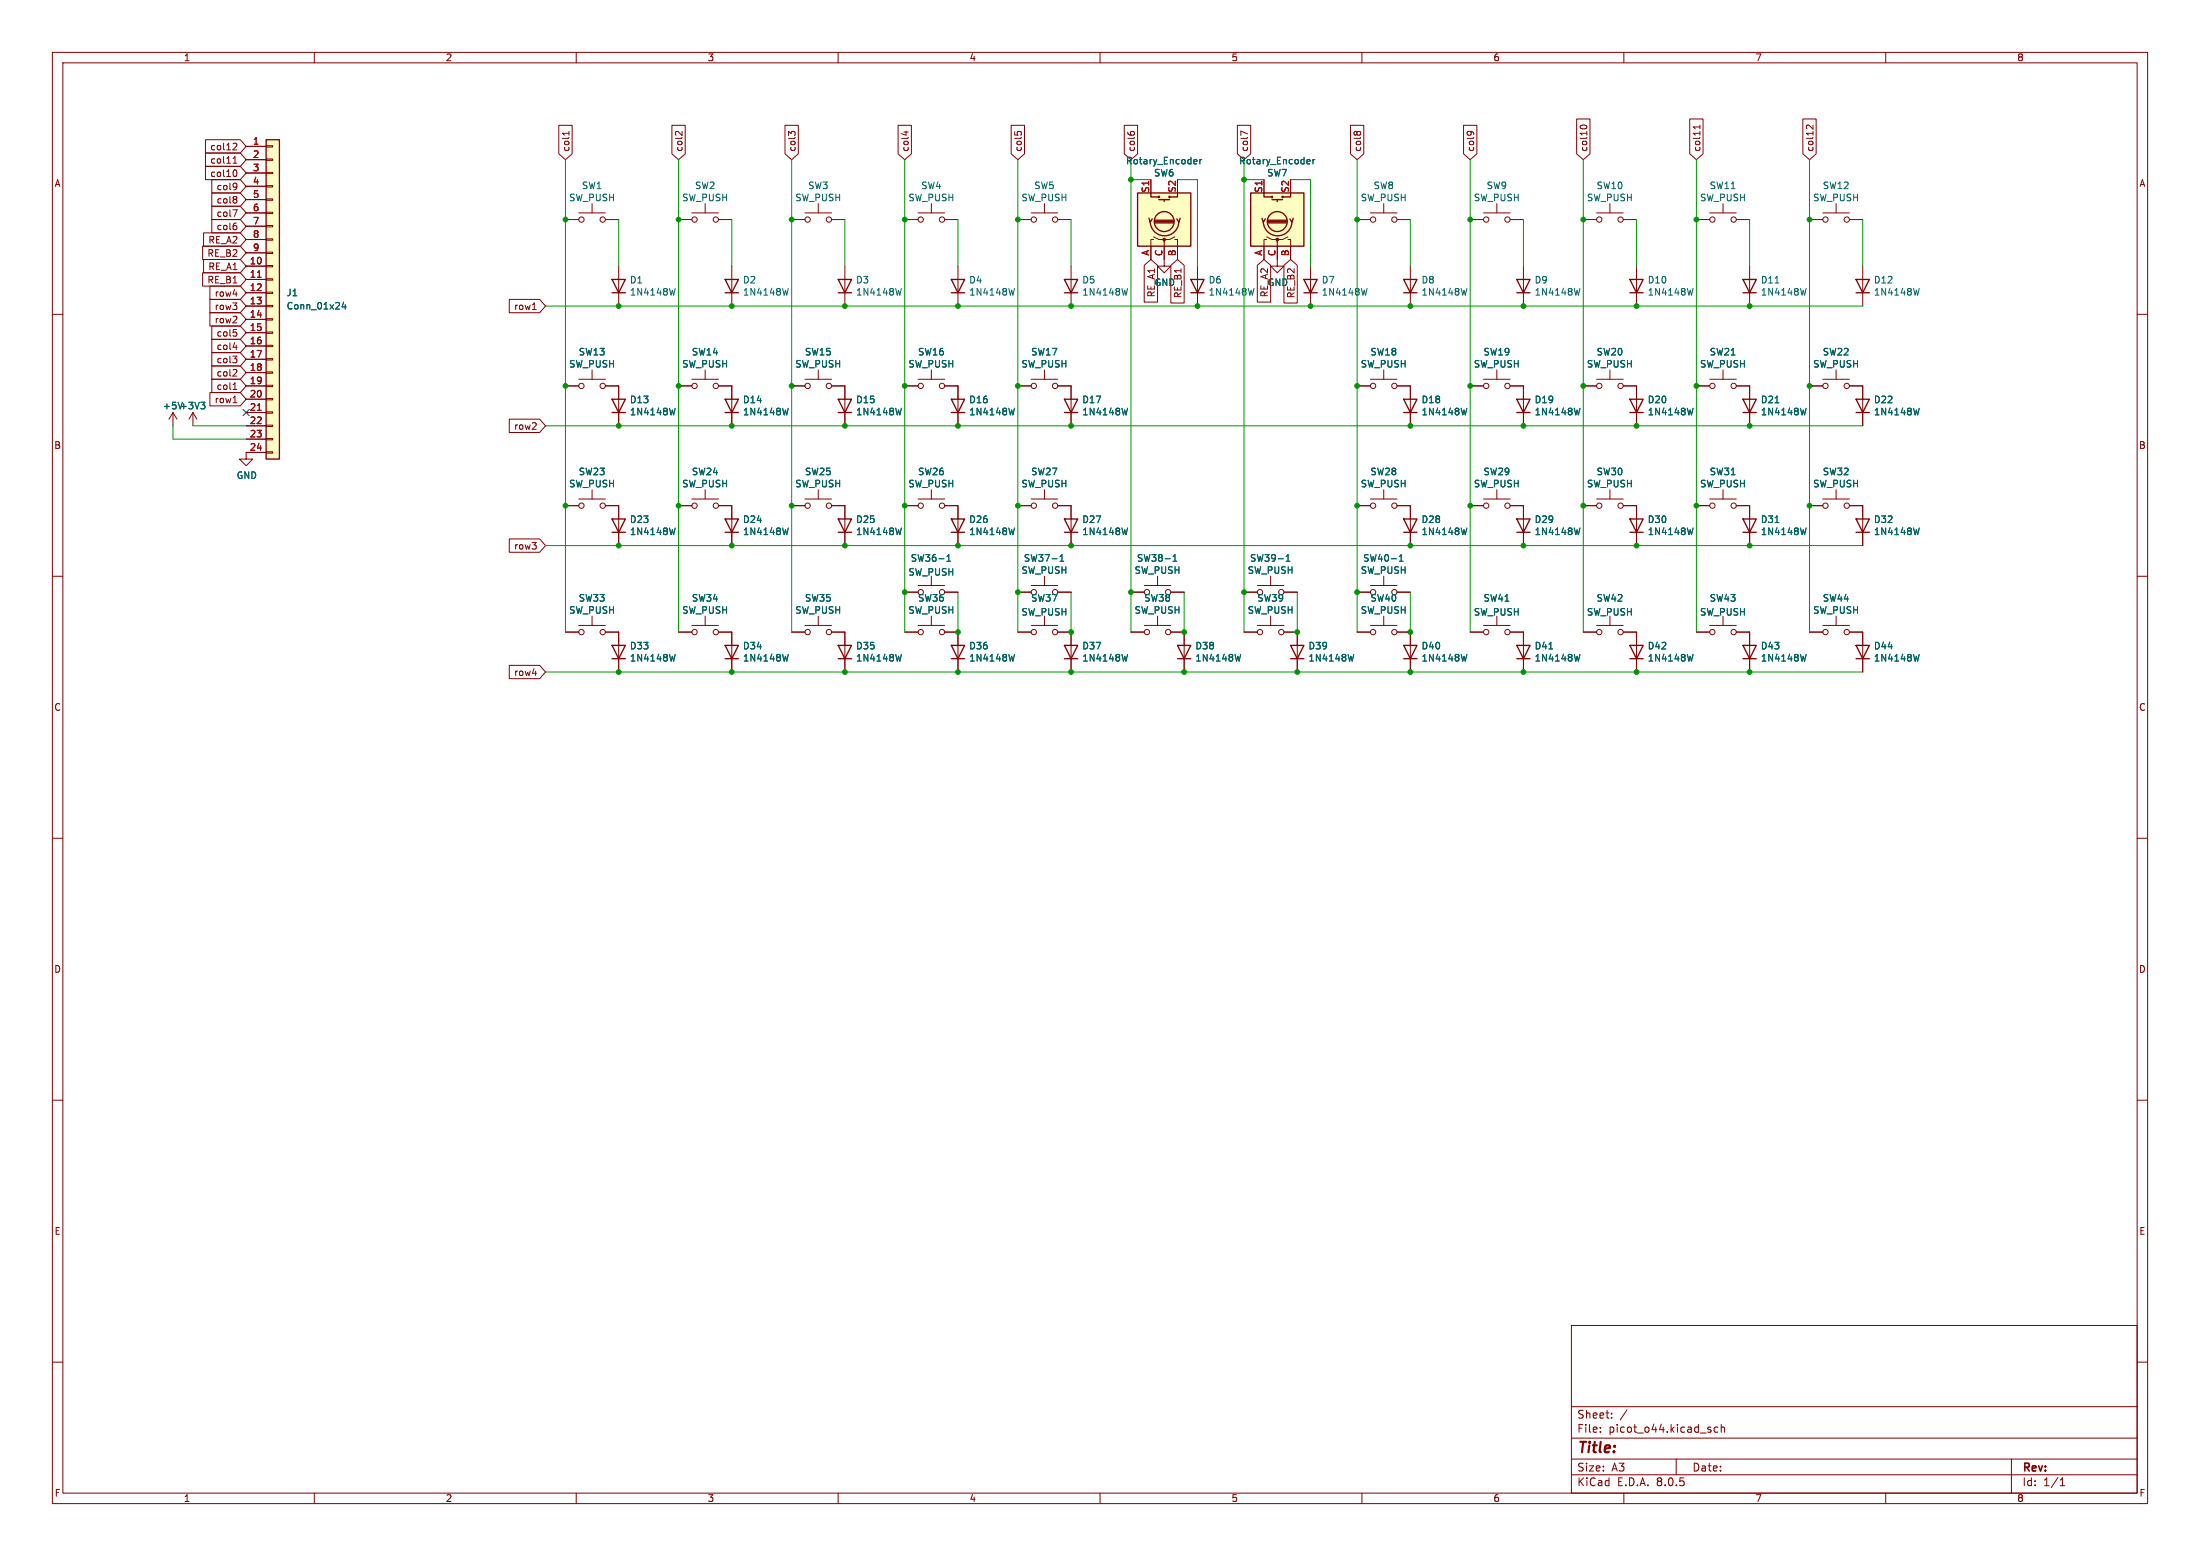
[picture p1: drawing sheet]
<svg xmlns="http://www.w3.org/2000/svg" width="420mm" height="297mm" viewBox="0 0 420 297" stroke-linecap="round" stroke-linejoin="round" font-family="sans-serif">
<g fill="none" stroke="#840000" stroke-width=".19">
<path d="M10 10h400v277h-400zM12 12h396v273h-396zM60 10v2M110 10v2M160 10v2M210 10v2M260 10v2M310 10v2M360 10v2M134.6 38.9v1.7M156.2 38.9v1.7M177.8 38.9v1.7"/>
<path d="M199.4 38.9v1.7M285.7 38.9v1.7M307.3 38.9v1.7M328.9 38.9v1.7M350.5 38.9v1.7M10 60h2M129.5 41.9h2.6M132.1 40.6h5.1M137.2 41.9h2.5M151.1 41.9h2.6M153.7 40.6h5M158.7 41.9h2.6"/>
<path d="M161.3 50.8v7.6M172.7 41.9h2.6M175.3 40.6h5M180.3 41.9h2.6M182.9 50.8v7.6M194.3 41.9h2.5M196.8 40.6h5.1M201.9 41.9h2.6M222.2 49.5v1.3h1.3l-1.3 1.3-1.2-1.3h1.2M228.6 50.8v7.6M243.8 49.5v1.3h1.3l-1.3 1.3-1.2-1.3h1.2M269.2 50.8v7.6"/>
<path d="M280.7 41.9h2.5M283.2 40.6h5.1M288.3 41.9h2.5M290.8 50.8v7.6M302.3 41.9h2.5M304.8 40.6h5.1M309.9 41.9h2.5M323.8 41.9h2.6M326.4 40.6h5.1M331.5 41.9h2.5M345.4 41.9h2.6M348 40.6h5.1"/>
<path d="M353.1 41.9h2.5M408 60h2M129.5 73.7h2.6M132.1 72.4h5.1M134.6 70.6v1.8M137.2 73.7h2.5M172.7 73.7h2.6M175.3 72.4h5M177.8 70.6v1.8M180.3 73.7h2.6M194.3 73.7h2.5M196.8 72.4h5.1"/>
<path d="M199.4 70.6v1.8M201.9 73.7h2.6M259.1 73.7h2.5M261.6 72.4h5.1M264.2 70.6v1.8M266.7 73.7h2.5v7.6M280.7 73.7h2.5M283.2 72.4h5.1M285.7 70.6v1.8M288.3 73.7h2.5v7.6M302.3 73.7h2.5M304.8 72.4h5.1"/>
<path d="M307.3 70.6v1.8M309.9 73.7h2.5M161.3 96.5v7.6M182.9 96.5v7.6M204.5 96.5v7.6M269.2 96.5v7.6M280.7 96.5h2.5M283.2 95.3h5.1M285.7 93.5v1.8M288.3 96.5h2.5v7.6M302.3 96.5h2.5M304.8 95.3h5.1"/>
<path d="M307.3 93.5v1.8M309.9 96.5h2.5M355.6 96.5v7.6M10 110h2M172.7 113h2.6M175.3 119.4h5M175.3 111.8h5M177.8 110v1.8M177.8 117.6v1.8M180.3 113h2.6M194.3 113h2.5M196.8 111.8h5.1"/>
<path d="M199.4 110v1.8M201.9 113h2.6M283.2 119.4h5.1M285.7 117.6v1.8M304.8 119.4h5.1M307.3 117.6v1.8M348 119.4h5.1M350.5 117.6v1.8M408 110h2M172.7 120.7h2.6M180.3 120.7h2.6M269.2 120.7v7.6"/>
<path d="M280.7 120.7h2.5M288.3 120.7h2.5v7.6M302.3 120.7h2.5M309.9 120.7h2.5M345.4 120.7h2.6M353.1 120.7h2.5M10 160h2M408 160h2M10 210h2M408 210h2M10 260h2M300 253h108v32h-108z"/>
<path d="M408 260h2M300 278.5h108M300 274.5h108M300 268.5h108M305.5 273.2v.2M305.5 272.5v.1M307.7 270.5v.2M307.7 269.8v.1M310.6 269.1l-1.3 1.9M320 278.5v3M326.6 273v.3M327.9 272.5l-.4-.1-.3 .3 .2 .6h.5"/>
<path d="M328.6 272.5l.2-.1 .4 .1v.9M328.6 271.9v1.5M384 278.5v6.5M60 285v2M110 285v2M160 285v2M210 285v2M260 285v2M300 281.5h108M310 285v2M360 285v2M393.3 283.6h.9"/>
<path d="M393.3 282.5l.4-.4v1.5"/>
<circle cx="132.6" cy="41.9" r=".51"/>
<circle cx="136.7" cy="41.9" r=".51"/>
<circle cx="154.2" cy="41.9" r=".51"/>
<circle cx="158.2" cy="41.9" r=".51"/>
<circle cx="175.8" cy="41.9" r=".51"/>
<circle cx="179.8" cy="41.9" r=".51"/>
<circle cx="197.4" cy="41.9" r=".51"/>
<circle cx="201.4" cy="41.9" r=".51"/>
<circle cx="283.7" cy="41.9" r=".51"/>
<circle cx="287.8" cy="41.9" r=".51"/>
<circle cx="305.3" cy="41.9" r=".51"/>
<circle cx="309.4" cy="41.9" r=".51"/>
<circle cx="326.9" cy="41.9" r=".51"/>
<circle cx="331" cy="41.9" r=".51"/>
<circle cx="348.5" cy="41.9" r=".51"/>
<circle cx="352.6" cy="41.9" r=".51"/>
<circle cx="132.6" cy="73.7" r=".51"/>
<circle cx="136.7" cy="73.7" r=".51"/>
<circle cx="175.8" cy="73.7" r=".51"/>
<circle cx="179.8" cy="73.7" r=".51"/>
<circle cx="197.4" cy="73.7" r=".51"/>
<circle cx="201.4" cy="73.7" r=".51"/>
<circle cx="262.1" cy="73.7" r=".51"/>
<circle cx="266.2" cy="73.7" r=".51"/>
<circle cx="283.7" cy="73.7" r=".51"/>
<circle cx="287.8" cy="73.7" r=".51"/>
<circle cx="305.3" cy="73.7" r=".51"/>
<circle cx="309.4" cy="73.7" r=".51"/>
<circle cx="283.7" cy="96.5" r=".51"/>
<circle cx="287.8" cy="96.5" r=".51"/>
<circle cx="305.3" cy="96.5" r=".51"/>
<circle cx="309.4" cy="96.5" r=".51"/>
<circle cx="175.8" cy="113" r=".51"/>
<circle cx="179.8" cy="113" r=".51"/>
<circle cx="197.4" cy="113" r=".51"/>
<circle cx="201.4" cy="113" r=".51"/>
<circle cx="175.8" cy="120.7" r=".51"/>
<circle cx="179.8" cy="120.7" r=".51"/>
<circle cx="283.7" cy="120.7" r=".51"/>
<circle cx="287.8" cy="120.7" r=".51"/>
<circle cx="305.3" cy="120.7" r=".51"/>
<circle cx="309.4" cy="120.7" r=".51"/>
<circle cx="348.5" cy="120.7" r=".51"/>
<circle cx="352.6" cy="120.7" r=".51"/>
</g>
<g fill="none" stroke="#840000" stroke-width=".25">
<path d="M160 53.3h2.6l-1.3 2.6zM160 55.9h2.6M181.6 53.3h2.5l-1.2 2.6zM181.6 55.9h2.5M227.3 53.3h2.6l-1.3 2.6zM227.3 55.9h2.6M268 53.3h2.5l-1.3 2.6zM268 55.9h2.5M289.6 53.3h2.5l-1.3 2.6zM289.6 55.9h2.5M268 76.2h2.5l-1.3 2.5zM268 78.7h2.5"/>
<path d="M289.6 76.2h2.5l-1.3 2.5zM289.6 78.7h2.5M160 99.1h2.6l-1.3 2.5zM181.6 99.1h2.5l-1.2 2.5zM203.2 99.1h2.5l-1.2 2.5zM268 99.1h2.5l-1.3 2.5zM289.6 99.1h2.5l-1.3 2.5zM354.3 99.1h2.6l-1.3 2.5zM160 101.6h2.6M181.6 101.6h2.5M203.2 101.6h2.5M268 101.6h2.5"/>
<path d="M289.6 101.6h2.5M354.3 101.6h2.6M268 123.2h2.5l-1.3 2.5zM268 125.7h2.5M289.6 123.2h2.5l-1.3 2.5zM289.6 125.7h2.5"/>
</g>
<g fill="none" stroke="#006464" stroke-width=".19">
<path d="M172.1 55.1l-.3 1.2M193.7 55.1l-.3 1.2M239.4 55.1l-.3 1.2M280 55.1l-.3 1.2M301.6 55.1l-.3 1.2M280 77.9l-.3 1.3M301.6 77.9l-.3 1.3M172.1 100.8l-.3 1.3M180.8 107.1h.7M180.8 106.2l.3-.3v1.2M193.7 100.8l-.3 1.3M202.4 107.1h.7"/>
<path d="M202.4 106.2l.3-.3v1.2M215.3 100.8l-.3 1.3M280 100.8l-.3 1.3M301.6 100.8l-.3 1.3M366.4 100.8l-.3 1.3M280 124.9l-.3 1.3M295.7 123.9h.7M301.6 124.9l-.3 1.3"/>
</g>
<path d="M217.2 36.8h10.1v10.2h-10.1z" fill="#ffffc2"/>
<g fill="none" stroke="#840000" stroke-width=".25">
<path d="M217.2 36.8h10.1v10.2h-10.1zM219.7 36.8v.8h1.5M221.2 38.1h2.1M222.2 38.1v.4M224.8 36.8v.8h-1.5M138.4 53.3h2.6l-1.3 2.6zM138.4 55.9h2.6M219.3 41.7l.3 .7 .4-.6M219.6 42.3a2.73 2.73 0 0 0 2.7 2.7 2.73 2.73 0 0 0 2.7-2.7M220.5 42.5h3.5M220.5 42.3h3.5M220.5 42h3.5"/>
<path d="M225.3 41.7l-.3 .7-.3-.6M181.6 76.2h2.5l-1.2 2.5zM181.6 78.7h2.5M203.2 76.2h2.5l-1.2 2.5zM203.2 78.7h2.5M354.3 76.2h2.6l-1.3 2.5zM354.3 78.7h2.6M332.7 99.1h2.6l-1.3 2.5zM332.7 101.6h2.6M181.6 123.2h2.5l-1.2 2.5zM181.6 125.7h2.5M203.2 123.2h2.5l-1.2 2.5z"/>
<path d="M203.2 125.7h2.5M332.7 123.2h2.6l-1.3 2.5zM332.7 125.7h2.6"/>
<circle cx="221.2" cy="37.6" r=".13"/>
<circle cx="223.3" cy="37.6" r=".13"/>
<circle cx="222.2" cy="42.3" r="1.9"/>
</g>
<circle cx="222.2" cy="45.7" r=".25" fill="#840000" stroke="#840000" stroke-width=".19"/>
<g fill="none" stroke="#840000" stroke-width=".19">
<path d="M219.7 34.3v2.5M139.7 50.8v7.6M220.2 45.7h-.5v3.8M220.2 45.2l1 .5h1v.5M224.3 45.7h.5v3.8M224.3 45.2l-1 .5h-1.1v3.8M151.1 73.7h2.6M153.7 72.4h5M156.2 70.6v1.8M158.7 73.7h2.6M182.9 73.7v7.6M204.5 73.7v7.6"/>
<path d="M355.6 73.7v7.6M194.3 96.5h2.5M196.8 95.3h5.1M199.4 93.5v1.8M201.9 96.5h2.6M334 96.5v7.6M196.8 119.4h5.1M199.4 117.6v1.8M182.9 120.7v7.6M194.3 120.7h2.5M201.9 120.7h2.6v7.6M334 120.7v7.6"/>
<circle cx="154.2" cy="73.7" r=".51"/>
<circle cx="158.2" cy="73.7" r=".51"/>
<circle cx="197.4" cy="96.5" r=".51"/>
<circle cx="201.4" cy="96.5" r=".51"/>
<circle cx="197.4" cy="120.7" r=".51"/>
<circle cx="201.4" cy="120.7" r=".51"/>
</g>
<g fill="none" stroke="#006464" stroke-width=".19">
<path d="M228.1 30.4l.3 .1 .1 .2-.6 .2M228.4 31.2l-.3 .1M229.1 30.4v.9M229.4 30.4l-.3 .3M150.5 55.1l-.3 1.2M193.7 77.9l-.3 1.3M215.3 77.9l-.3 1.3M366.4 77.9l-.3 1.3M338.9 99.7h.7M344.8 100.8l-.3 1.3M193.7 124.9l-.3 1.3M215.3 124.9l-.3 1.3"/>
<path d="M344.8 124.9l-.3 1.3"/>
</g>
<path d="M238.8 36.8h10.1v10.2h-10.1z" fill="#ffffc2"/>
<g fill="none" stroke="#840000" stroke-width=".25">
<path d="M238.8 36.8h10.1v10.2h-10.1zM241.3 36.8v.8h1.5M242.8 38.1h2.1M243.8 38.1v.4M246.4 36.8v.8h-1.5M203.2 53.3h2.5l-1.2 2.6zM203.2 55.9h2.5M240.9 41.7l.3 .7 .4-.6M241.2 42.3a2.73 2.73 0 0 0 2.7 2.7 2.73 2.73 0 0 0 2.7-2.7M242.1 42.5h3.5M242.1 42.3h3.5M242.1 42h3.5"/>
<path d="M246.9 41.7l-.3 .7-.3-.6M248.9 53.3h2.6l-1.3 2.6zM248.9 55.9h2.6M311.1 53.3h2.6l-1.3 2.6zM311.1 55.9h2.6M332.7 53.3h2.6l-1.3 2.6zM332.7 55.9h2.6M354.3 53.3h2.6l-1.3 2.6zM354.3 55.9h2.6M311.1 76.2h2.6l-1.3 2.5zM311.1 78.7h2.6M332.7 76.2h2.6l-1.3 2.5z"/>
<path d="M332.7 78.7h2.6M311.1 99.1h2.6l-1.3 2.5zM311.1 101.6h2.6M224.8 123.2h2.5l-1.2 2.5zM224.8 125.7h2.5M246.4 123.2h2.5l-1.3 2.5zM246.4 125.7h2.5M311.1 123.2h2.6l-1.3 2.5zM311.1 125.7h2.6M354.3 123.2h2.6l-1.3 2.5zM354.3 125.7h2.6"/>
<circle cx="242.8" cy="37.6" r=".13"/>
<circle cx="244.9" cy="37.6" r=".13"/>
<circle cx="243.8" cy="42.3" r="1.9"/>
</g>
<circle cx="243.8" cy="45.7" r=".25" fill="#840000" stroke="#840000" stroke-width=".19"/>
<g fill="none" stroke="#840000" stroke-width=".19">
<path d="M241.3 34.3v2.5M264.2 38.9v1.7M204.5 50.8v7.6M241.8 45.7h-.5v3.8M241.8 45.2l1 .5h1v.5M245.9 45.7h.5v3.8M245.9 45.2l-1 .5h-1.1v3.8M250.2 50.8v7.6M259.1 41.9h2.5M261.6 40.6h5.1M266.7 41.9h2.5M312.4 50.8v7.6"/>
<path d="M334 50.8v7.6M355.6 50.8v7.6M33 78.7l-.7 1.3M33 78.7v2.6M33 78.7l.8 1.3M36.8 78.7l-.7 1.3M36.8 78.7v2.6M36.8 78.7l.8 1.3M312.4 73.7v7.6M323.8 73.7h2.6M326.4 72.4h5.1M328.9 70.6v1.8"/>
<path d="M331.5 73.7h2.5v7.6M345.4 73.7h2.6M348 72.4h5.1M350.5 70.6v1.8M353.1 73.7h2.5M259.1 96.5h2.5M261.6 95.3h5.1M264.2 93.5v1.8M266.7 96.5h2.5M312.4 96.5v7.6M323.8 96.5h2.6M326.4 95.3h5.1"/>
<path d="M328.9 93.5v1.8M331.5 96.5h2.5M345.4 96.5h2.6M348 95.3h5.1M350.5 93.5v1.8M353.1 96.5h2.5M215.9 113h2.5M218.4 119.4h5.1M218.4 111.8h5.1M221 110v1.8M221 117.6v1.8M223.5 113h2.6"/>
<path d="M237.5 113h2.5M240 119.4h5.1M240 111.8h5.1M242.6 110v1.8M242.6 117.6v1.8M245.1 113h2.5M259.1 113h2.5M261.6 119.4h5.1M261.6 111.8h5.1M264.2 110v1.8M264.2 117.6v1.8M266.7 113h2.5"/>
<path d="M326.4 119.4h5.1M328.9 117.6v1.8M215.9 120.7h2.5M223.5 120.7h2.6v7.6M237.5 120.7h2.5M245.1 120.7h2.5v7.6M259.1 120.7h2.5M266.7 120.7h2.5M312.4 120.7v7.6M323.8 120.7h2.6M331.5 120.7h2.5M355.6 120.7v7.6"/>
<circle cx="262.1" cy="41.9" r=".51"/>
<circle cx="266.2" cy="41.9" r=".51"/>
<circle cx="326.9" cy="73.7" r=".51"/>
<circle cx="331" cy="73.7" r=".51"/>
<circle cx="348.5" cy="73.7" r=".51"/>
<circle cx="352.6" cy="73.7" r=".51"/>
<circle cx="262.1" cy="96.5" r=".51"/>
<circle cx="266.2" cy="96.5" r=".51"/>
<circle cx="326.9" cy="96.5" r=".51"/>
<circle cx="331" cy="96.5" r=".51"/>
<circle cx="348.5" cy="96.5" r=".51"/>
<circle cx="352.6" cy="96.5" r=".51"/>
<circle cx="218.9" cy="113" r=".51"/>
<circle cx="223" cy="113" r=".51"/>
<circle cx="240.5" cy="113" r=".51"/>
<circle cx="244.6" cy="113" r=".51"/>
<circle cx="262.1" cy="113" r=".51"/>
<circle cx="266.2" cy="113" r=".51"/>
<circle cx="218.9" cy="120.7" r=".51"/>
<circle cx="223" cy="120.7" r=".51"/>
<circle cx="240.5" cy="120.7" r=".51"/>
<circle cx="244.6" cy="120.7" r=".51"/>
<circle cx="262.1" cy="120.7" r=".51"/>
<circle cx="266.2" cy="120.7" r=".51"/>
<circle cx="326.9" cy="120.7" r=".51"/>
<circle cx="331" cy="120.7" r=".51"/>
</g>
<g fill="none" stroke="#006464" stroke-width=".19">
<path d="M249.7 30.4l.3 .1 .1 .2-.6 .2M250 31.2l-.3 .1M250.6 30.4v.9M251 30.4l-.4 .3M215.3 55.1l-.3 1.2M261 55.1l-.3 1.2M323.2 55.1l-.3 1.2M338.9 54h.7M344.8 55.1l-.3 1.2M366.4 55.1l-.3 1.2M38.3 76.8h.8l-.4 .5M38.9 77.3l.2 .2v.3l-.2 .2"/>
<path d="M323.2 77.9l-.3 1.3M338.9 76.9h.7M344.8 77.9l-.3 1.3M223.9 107.1h.8M223.9 106.2l.4-.3v1.2M245.5 107.1h.8M245.5 106.2l.4-.3v1.2M267.1 107.1h.7M267.1 106.2l.4-.3v1.2M323.2 100.8l-.3 1.3M236.9 124.9l-.4 1.3M258.4 124.9l-.3 1.3"/>
<path d="M323.2 124.9l-.3 1.3M366.4 124.9l-.3 1.3"/>
</g>
<path d="M50.8 26.7h2.5v60.9h-2.5z" fill="#ffffc2"/>
<g fill="none" stroke="#840000" stroke-width=".19">
<path d="M39.2 31.8h6.7l1.1 1.2-1.1 1.3h-6.7zM39.2 26.7h6.7l1.1 1.2-1.1 1.3h-6.7zM39.2 29.2h6.7l1.1 1.3-1.1 1.3h-6.7zM40.4 36.8h5.5l1.1 1.3-1.1 1.3h-5.5zM40.4 34.3h5.5l1.1 1.3-1.1 1.2h-5.5zM40.4 39.4h5.5l1.1 1.2-1.1 1.3h-5.5zM44.5 30.2l.4-.3v1.3M44.5 31.2h.7M44.7 27.3l.4 .1 .1 .3-.8 .9h.8M44.8 32.4a.68 .68 0 0 1 .4 .7 .68 .68 0 0 1-.4 .6M45 35l.2 .2a.94 .94 0 0 1-.2 1M45 37.5l.2 .2-.2 .3 .2 .3v.2l-.2 .3"/>
<path d="M45.2 35.5l-.2 .2M47 27.9h3.8M47 30.5h3.8M47 33h3.8M47 35.6h3.8M47 38.1h3.8M50.8 38h1.3v.2h-1.3zM50.8 35.4h1.3v.3h-1.3zM50.8 32.9h1.3v.2h-1.3zM50.8 30.4h1.3v.2h-1.3zM50.8 27.8h1.3v.3h-1.3zM106.7 23.9h2.5v5.5l-1.3 1.1-1.2-1.1z"/>
<path d="M108.6 25.1v.7M108.6 25.4h-1.2l.1 .2M113 38.9v1.7M128.3 23.9h2.5v5.5l-1.3 1.1-1.2-1.1zM130.2 25.1v.8l-.7-.8h-.3l-.3 .2M149.9 23.9h2.5v5.5l-1.3 1.1-1.2-1.1zM151 25.3l.3-.2h.3l.2 .2M151 25.5l-.5-.4v.8M171.4 23.9h2.6v5.5l-1.3 1.1-1.3-1.1zM172.5 25.2h.9M173 25v.8M193 23.9h2.6v5.5l-1.3 1.1-1.3-1.1z"/>
<path d="M193.7 25.1v.6M194.2 25.3l.2-.2h.3l.3 .2M214.6 23.9h2.6v5.5l-1.3 1.1-1.3-1.1zM215.3 25.2v.2M215.8 25.3l.2-.2h.3l.3 .2M219.7 34.3v2.5M236.2 23.9h2.6v5.5l-1.3 1.1-1.3-1.1zM238.2 25.6l-1.3-.6v.9M241.3 34.3v2.5M257.8 23.9h2.5v5.5l-1.2 1.1-1.3-1.1zM258.5 25.3l.2-.2 .3 .2 .3-.2h.2l.3 .2M279.4 23.9h2.5v5.5l-1.2 1.1-1.3-1.1z"/>
<path d="M280.6 25.1l.3 .2M281.2 25.3l-.4-.2h-.5l-.2 .2M301 22.7h2.5v6.7l-1.2 1.1-1.3-1.1zM301.7 24.3a.68 .68 0 0 1 .6-.4 .68 .68 0 0 1 .6 .4M322.6 22.7h2.5v6.7l-1.3 1.1-1.2-1.1zM324.5 23.9v.7M324.5 24.2h-1.2l.3 .4M344.2 22.7h2.5v6.7l-1.3 1.1-1.2-1.1zM346.1 23.9v.8l-.9-.8-.3 .1-.1 .4M38.7 52.1h7.2l1.1 1.2-1.1 1.3h-7.2zM38.7 47h7.2l1.1 1.3-1.1 1.2h-7.2zM38.9 44.4h7l1.1 1.3-1.1 1.3h-7z"/>
<path d="M38.9 49.5h7l1.1 1.3-1.1 1.3h-7zM40.1 59.7h5.8l1.1 1.3-1.1 1.2h-5.8zM40.1 57.1h5.8l1.1 1.3-1.1 1.3h-5.8zM40.1 54.6h5.8l1.1 1.3-1.1 1.3h-5.8zM40.4 41.9h5.5l1.1 1.3-1.1 1.3h-5.5zM44.4 40h.9l-.6 1.3M44.5 56.1h.8M44.9 42.6h.2M45 43.1l.2 .2v.3l-.2 .3M47 50.8h3.8M47 53.3h3.8M47 55.9h3.8"/>
<path d="M47 58.4h3.8M47 40.6h3.8M47 43.2h3.8M47 45.7h3.8M47 48.3h3.8M50.8 58.3h1.3v.2h-1.3zM50.8 55.8h1.3v.2h-1.3zM50.8 53.2h1.3v.3h-1.3zM50.8 50.7h1.3v.2h-1.3zM50.8 48.1h1.3v.3h-1.3zM50.8 45.6h1.3v.2h-1.3zM50.8 43.1h1.3v.2h-1.3z"/>
<path d="M50.8 40.5h1.3v.3h-1.3zM97.2 57.1h5.8l1.1 1.3-1.1 1.3h-5.8zM101.6 59.1h.8M107.9 41.9h2.6M110.5 40.6h5.1M115.6 41.9h2.5M118.1 50.8v7.6M218.4 50.6l1.3-1.1 1.3 1.1v7.1h-2.6zM219.7 47v2.5M222.2 47v2.5M223.5 50.6l1.3-1.1 1.3 1.1v7.2h-2.6zM224.8 47v2.5"/>
<path d="M240 50.6l1.3-1.1 1.3 1.1v7.1h-2.6zM241.3 47v2.5M243.8 47v2.5M245.1 50.6l1.3-1.1 1.3 1.1v7.2h-2.6zM246.4 47v2.5M40.1 74.9h5.8l1.1 1.3-1.1 1.3h-5.8zM40.4 72.4h5.5l1.1 1.3-1.1 1.2h-5.5zM40.4 69.8h5.5l1.1 1.3-1.1 1.3h-5.5zM40.4 64.8h5.5l1.1 1.2-1.1 1.3h-5.5zM40.4 62.2h5.5l1.1 1.3-1.1 1.3h-5.5zM40.4 67.3h5.5l1.1 1.3-1.1 1.3h-5.5zM44.4 68h.8l-.4 .5"/>
<path d="M44.5 76.9h.7M44.5 74.3h.7M44.5 66.3h.8M44.6 62.9h.6M44.7 73.2l.2-.1v1.2M45 70.5l.2 .3v.3l-.8 .7h.8M45 63.4l.2 .2v.3l-.2 .3M45 68.5l.2 .2v.3l-.2 .3M45.1 65.9v.8M47 61h3.8M47 63.5h3.8M47 66h3.8"/>
<path d="M47 68.6h3.8M47 71.1h3.8M47 73.7h3.8M47 76.2h3.8M47 78.7h3.8M50.8 78.6h1.3v.3h-1.3zM50.8 76.1h1.3v.2h-1.3zM50.8 73.5h1.3v.3h-1.3zM50.8 71h1.3v.2h-1.3zM50.8 68.5h1.3v.2h-1.3zM50.8 65.9h1.3v.3h-1.3zM50.8 63.4h1.3v.2h-1.3z"/>
<path d="M50.8 60.8h1.3v.3h-1.3zM107.9 73.7h2.6M110.5 72.4h5.1M113 70.6v1.8M115.6 73.7h2.5v7.6M129.5 73.7h2.6M137.2 73.7h2.5v7.6M151.1 73.7h2.6M158.7 73.7h2.6v7.6M172.7 73.7h2.6M180.3 73.7h2.6v2.5M182.9 78.7v2.6"/>
<path d="M194.3 73.7h2.5M201.9 73.7h2.6v2.5M204.5 78.7v2.6M259.1 73.7h2.5M266.7 73.7h2.5v2.5M269.2 78.7v2.6M280.7 73.7h2.5M288.3 73.7h2.5v2.5M290.8 78.7v2.6M302.3 73.7h2.5M309.9 73.7h2.5v2.5M312.4 78.7v2.6"/>
<path d="M323.8 73.7h2.6M331.5 73.7h2.5v2.5M334 78.7v2.6M345.4 73.7h2.6M353.1 73.7h2.5v2.5M355.6 78.7v2.6M47 81.3h3.8M47 83.8h3.8M50.8 86.2h1.3v.3h-1.3zM50.8 83.7h1.3v.2h-1.3zM50.8 81.2h1.3v.2h-1.3zM50.8 86.4h-3.8v1.2h1.3l-1.3 1.3-1.3-1.3h1.3"/>
<path d="M97.2 80h5.8l1.1 1.3-1.1 1.3h-5.8zM107.9 96.5h2.6M110.5 95.3h5.1M113 93.5v1.8M115.6 96.5h2.5v7.6M129.5 96.5h2.6M132.1 95.3h5.1M134.6 93.5v1.8M137.2 96.5h2.5v7.6M151.1 96.5h2.6M153.7 95.3h5M156.2 93.5v1.8"/>
<path d="M158.7 96.5h2.6v2.6M172.7 96.5h2.6M175.3 95.3h5M177.8 93.5v1.8M180.3 96.5h2.6v2.6M194.3 96.5h2.5M201.9 96.5h2.6v2.6M259.1 96.5h2.5M266.7 96.5h2.5v2.6M280.7 96.5h2.5M288.3 96.5h2.5v2.6M302.3 96.5h2.5"/>
<path d="M309.9 96.5h2.5v2.6M323.8 96.5h2.6M331.5 96.5h2.5v2.6M345.4 96.5h2.6M353.1 96.5h2.5v2.6M97.2 102.9h5.8l1.1 1.2-1.1 1.3h-5.8zM110.5 119.4h5.1M113 117.6v1.8M132.1 119.4h5.1M134.6 117.6v1.8M153.7 119.4h5M156.2 117.6v1.8"/>
<path d="M161.3 101.6v2.5M172.7 113h2.6M180.3 113h2.6M182.9 101.6v2.5M194.3 113h2.5M201.9 113h2.6M204.5 101.6v2.5M215.9 113h2.5M223.5 113h2.6M237.5 113h2.5M245.1 113h2.5M259.1 113h2.5"/>
<path d="M266.7 113h2.5M269.2 101.6v2.5M290.8 101.6v2.5M312.4 101.6v2.5M334 101.6v2.5M355.6 101.6v2.5M97.2 127h5.8l1.1 1.3-1.1 1.2h-5.8zM101.6 128.5h.8M107.9 120.7h2.6M115.6 120.7h2.5v7.6M129.5 120.7h2.6M137.2 120.7h2.5v7.6"/>
<path d="M151.1 120.7h2.6M158.7 120.7h2.6v7.6M172.7 120.7h2.6M180.3 120.7h2.6v2.5M182.9 125.7v2.6M194.3 120.7h2.5M201.9 120.7h2.6v2.5M204.5 125.7v2.6M215.9 120.7h2.5M223.5 120.7h2.6v2.5M226.1 125.7v2.6M237.5 120.7h2.5"/>
<path d="M245.1 120.7h2.5v2.5M247.6 125.7v2.6M259.1 120.7h2.5M266.7 120.7h2.5v2.5M269.2 125.7v2.6M280.7 120.7h2.5M288.3 120.7h2.5v2.5M290.8 125.7v2.6M302.3 120.7h2.5M309.9 120.7h2.5v2.5M312.4 125.7v2.6M323.8 120.7h2.6"/>
<path d="M331.5 120.7h2.5v2.5M334 125.7v2.6M345.4 120.7h2.6M353.1 120.7h2.5v2.5M355.6 125.7v2.6"/>
<circle cx="111" cy="41.9" r=".51"/>
<circle cx="115.1" cy="41.9" r=".51"/>
<circle cx="111" cy="73.7" r=".51"/>
<circle cx="115.1" cy="73.7" r=".51"/>
<circle cx="111" cy="96.5" r=".51"/>
<circle cx="115.1" cy="96.5" r=".51"/>
<circle cx="132.6" cy="96.5" r=".51"/>
<circle cx="136.7" cy="96.5" r=".51"/>
<circle cx="154.2" cy="96.5" r=".51"/>
<circle cx="158.2" cy="96.5" r=".51"/>
<circle cx="175.8" cy="96.5" r=".51"/>
<circle cx="179.8" cy="96.5" r=".51"/>
<circle cx="111" cy="120.7" r=".51"/>
<circle cx="115.1" cy="120.7" r=".51"/>
<circle cx="132.6" cy="120.7" r=".51"/>
<circle cx="136.7" cy="120.7" r=".51"/>
<circle cx="154.2" cy="120.7" r=".51"/>
<circle cx="158.2" cy="120.7" r=".51"/>
</g>
<g fill="none" stroke="#840000" stroke-width=".25">
<path d="M50.8 26.7h2.5v60.9h-2.5zM116.8 53.3h2.6l-1.3 2.6zM116.8 55.9h2.6M116.8 76.2h2.6l-1.3 2.5zM116.8 78.7h2.6M138.4 76.2h2.6l-1.3 2.5zM138.4 78.7h2.6M160 76.2h2.6l-1.3 2.5zM160 78.7h2.6M116.8 99.1h2.6l-1.3 2.5zM138.4 99.1h2.6l-1.3 2.5zM116.8 101.6h2.6"/>
<path d="M138.4 101.6h2.6M116.8 123.2h2.6l-1.3 2.5zM116.8 125.7h2.6M138.4 123.2h2.6l-1.3 2.5zM138.4 125.7h2.6M160 123.2h2.6l-1.3 2.5zM160 125.7h2.6"/>
</g>
<path d="M49.1 52.9h.8M49.1 78.3h.8" fill="none" stroke="#a90000" stroke-width=".19"/>
<g fill="none" stroke="#006464" stroke-width=".19">
<path d="M228.1 30.4l.3 .1 .1 .2-.6 .2M228.4 31.2l-.3 .1M229.1 30.4v.9M229.4 30.4l-.3 .3M249.7 30.4l.3 .1 .1 .2-.6 .2M250 31.2l-.3 .1M250.6 30.4v.9M251 30.4l-.4 .3M65.6 57.7l-.3 .9h.8M65.9 58.2v.8M128.9 55.1l-.3 1.2M38.3 76.8h.8l-.4 .5"/>
<path d="M38.9 77.3l.2 .2v.3l-.2 .2M128.9 77.9l-.3 1.3M150.5 77.9l-.3 1.3M172.1 77.9l-.3 1.3M193.7 77.9l-.3 1.3M215.3 77.9l-.3 1.3M280 77.9l-.3 1.3M301.6 77.9l-.3 1.3M323.2 77.9l-.3 1.3M338.9 76.9h.7M344.8 77.9l-.3 1.3M366.4 77.9l-.3 1.3"/>
<path d="M338.9 99.7h.7M128.9 100.8l-.3 1.3M150.5 100.8l-.3 1.3M172.1 100.8l-.3 1.3M180.8 107.1h.7M180.8 106.2l.3-.3v1.2M193.7 100.8l-.3 1.3M202.4 107.1h.7M202.4 106.2l.3-.3v1.2M215.3 100.8l-.3 1.3M223.9 107.1h.8M223.9 106.2l.4-.3v1.2"/>
<path d="M245.5 107.1h.8M245.5 106.2l.4-.3v1.2M267.1 107.1h.7M267.1 106.2l.4-.3v1.2M280 100.8l-.3 1.3M301.6 100.8l-.3 1.3M323.2 100.8l-.3 1.3M344.8 100.8l-.3 1.3M366.4 100.8l-.3 1.3M128.9 124.9l-.3 1.3M150.5 124.9l-.3 1.3M172.1 124.9l-.3 1.3"/>
<path d="M193.7 124.9l-.3 1.3M215.3 124.9l-.3 1.3M236.9 124.9l-.4 1.3M258.4 124.9l-.3 1.3M280 124.9l-.3 1.3M295.7 123.9h.7M301.6 124.9l-.3 1.3M323.2 124.9l-.3 1.3M344.8 124.9l-.3 1.3M366.4 124.9l-.3 1.3"/>
</g>
<g fill="none" stroke="#009600" stroke-width=".19">
<path d="M107.9 30.5v90.2M129.5 30.5v90.2M151.1 30.5v90.2M172.7 30.5v90.2M194.3 30.5v90.2M215.9 30.5v90.2M215.9 34.3h3.8M224.8 34.3h3.8v16.5M237.5 30.5v90.2M237.5 34.3h3.8M246.4 34.3h3.8v16.5M259.1 30.5v90.2"/>
<path d="M280.7 30.5v90.2M302.3 30.5v90.2M323.8 30.5v90.2M345.4 30.5v90.2M104.1 58.4h251.5M118.1 41.9v8.9M139.7 41.9v8.9M161.3 41.9v8.9M182.9 41.9v8.9M204.5 41.9v8.9M269.2 41.9v8.9M290.8 41.9v8.9"/>
<path d="M312.4 41.9v8.9M334 41.9v8.9M355.6 41.9v8.9M33 81.3v2.5h14M36.8 81.3h10.2M104.1 81.3h251.5M104.1 104.1h251.5M182.9 113v7.7M204.5 113v7.7M226.1 113v7.7M247.6 113v7.7M269.2 113v7.7"/>
<path d="M104.1 128.3h251.5"/>
</g>
<path d="M46.4 78.1l1.2 1.2M47.6 78.1l-1.2 1.2" fill="none" stroke="#000084" stroke-width=".19"/>
<g fill="#009600" stroke="#009600" stroke-width=".19">
<circle cx="302.3" cy="73.7" r=".46"/>
<circle cx="290.8" cy="81.3" r=".46"/>
<circle cx="312.4" cy="104.1" r=".46"/>
<circle cx="290.8" cy="104.1" r=".46"/>
<circle cx="302.3" cy="96.5" r=".46"/>
<circle cx="312.4" cy="81.3" r=".46"/>
<circle cx="269.2" cy="104.1" r=".46"/>
<circle cx="280.7" cy="96.5" r=".46"/>
<circle cx="290.8" cy="128.3" r=".46"/>
<circle cx="269.2" cy="120.7" r=".46"/>
<circle cx="269.2" cy="128.3" r=".46"/>
<circle cx="269.2" cy="81.3" r=".46"/>
<circle cx="280.7" cy="73.7" r=".46"/>
<circle cx="269.2" cy="58.4" r=".46"/>
<circle cx="194.3" cy="73.7" r=".46"/>
<circle cx="194.3" cy="113" r=".46"/>
<circle cx="259.1" cy="73.7" r=".46"/>
<circle cx="194.3" cy="96.5" r=".46"/>
<circle cx="312.4" cy="58.4" r=".46"/>
<circle cx="323.8" cy="73.7" r=".46"/>
<circle cx="290.8" cy="58.4" r=".46"/>
<circle cx="334" cy="58.4" r=".46"/>
<circle cx="345.4" cy="73.7" r=".46"/>
<circle cx="345.4" cy="41.9" r=".46"/>
<circle cx="323.8" cy="41.9" r=".46"/>
<circle cx="280.7" cy="41.9" r=".46"/>
<circle cx="302.3" cy="41.9" r=".46"/>
<circle cx="228.6" cy="58.4" r=".46"/>
<circle cx="237.5" cy="34.3" r=".46"/>
<circle cx="204.5" cy="58.4" r=".46"/>
<circle cx="259.1" cy="41.9" r=".46"/>
<circle cx="250.2" cy="58.4" r=".46"/>
<circle cx="215.9" cy="34.3" r=".46"/>
<circle cx="194.3" cy="41.9" r=".46"/>
<circle cx="334" cy="104.1" r=".46"/>
<circle cx="323.8" cy="96.5" r=".46"/>
<circle cx="345.4" cy="96.5" r=".46"/>
<circle cx="334" cy="81.3" r=".46"/>
<circle cx="334" cy="128.3" r=".46"/>
<circle cx="312.4" cy="128.3" r=".46"/>
<circle cx="204.5" cy="81.3" r=".46"/>
<circle cx="204.5" cy="104.1" r=".46"/>
<circle cx="259.1" cy="96.5" r=".46"/>
<circle cx="204.5" cy="128.3" r=".46"/>
<circle cx="204.5" cy="120.7" r=".46"/>
<circle cx="215.9" cy="113" r=".46"/>
<circle cx="226.1" cy="120.7" r=".46"/>
<circle cx="226.1" cy="128.3" r=".46"/>
<circle cx="259.1" cy="113" r=".46"/>
<circle cx="247.6" cy="120.7" r=".46"/>
<circle cx="247.6" cy="128.3" r=".46"/>
<circle cx="237.5" cy="113" r=".46"/>
<circle cx="107.9" cy="73.7" r=".46"/>
<circle cx="118.1" cy="58.4" r=".46"/>
<circle cx="118.1" cy="128.3" r=".46"/>
<circle cx="107.9" cy="41.9" r=".46"/>
<circle cx="107.9" cy="96.5" r=".46"/>
<circle cx="139.7" cy="81.3" r=".46"/>
<circle cx="151.1" cy="96.5" r=".46"/>
<circle cx="118.1" cy="81.3" r=".46"/>
<circle cx="129.5" cy="96.5" r=".46"/>
<circle cx="118.1" cy="104.1" r=".46"/>
<circle cx="139.7" cy="128.3" r=".46"/>
<circle cx="139.7" cy="104.1" r=".46"/>
<circle cx="172.7" cy="96.5" r=".46"/>
<circle cx="182.9" cy="81.3" r=".46"/>
<circle cx="161.3" cy="81.3" r=".46"/>
<circle cx="161.3" cy="128.3" r=".46"/>
<circle cx="182.9" cy="128.3" r=".46"/>
<circle cx="182.9" cy="120.7" r=".46"/>
<circle cx="182.9" cy="104.1" r=".46"/>
<circle cx="172.7" cy="113" r=".46"/>
<circle cx="161.3" cy="104.1" r=".46"/>
<circle cx="182.9" cy="58.4" r=".46"/>
<circle cx="161.3" cy="58.4" r=".46"/>
<circle cx="172.7" cy="73.7" r=".46"/>
<circle cx="129.5" cy="73.7" r=".46"/>
<circle cx="129.5" cy="41.9" r=".46"/>
<circle cx="151.1" cy="41.9" r=".46"/>
<circle cx="172.7" cy="41.9" r=".46"/>
<circle cx="151.1" cy="73.7" r=".46"/>
<circle cx="139.7" cy="58.4" r=".46"/>
</g>
<text font-size="2.8" fill="#840000" x="301" y="277.9">Title:</text>
<g font-size="2.1" fill="#840000">
<text x="301" y="273.7">File:</text>
<text x="301" y="271">Sheet:</text>
<text x="307.1" y="273.7">picot_o44.kicad_sch</text>
<text x="301" y="281.1">Size:</text>
<text x="307.6" y="281.1">A3</text>
<text x="323" y="281.1">Date:</text>
<text x="386" y="281.3">Rev:</text>
<text x="301" y="283.9">KiCad</text>
<text x="308.7" y="283.9">E.D.A.</text>
<text x="316.3" y="283.9">8.0.5</text>
<text x="386" y="283.9">Id:</text>
<text x="390.1" y="283.9">1/1</text>
</g>
<g font-size="1.8" fill="#840000">
<text x="35" y="11.9">1</text>
<text x="85" y="11.9">2</text>
<text x="135" y="11.9">3</text>
<text x="185" y="11.9">4</text>
<text x="235" y="11.9">5</text>
<text x="285" y="11.9">6</text>
<text x="335" y="11.9">7</text>
<text x="385" y="11.9">8</text>
<text x="40" y="28.9">col12</text>
<text x="108.9" y="29" transform="rotate(-90 108.9 29)">col1</text>
<text x="130.5" y="29" transform="rotate(-90 130.5 29)">col2</text>
<text x="152.1" y="29" transform="rotate(-90 152.1 29)">col3</text>
<text x="173.7" y="29" transform="rotate(-90 173.7 29)">col4</text>
<text x="195.3" y="29" transform="rotate(-90 195.3 29)">col5</text>
<text x="216.9" y="29" transform="rotate(-90 216.9 29)">col6</text>
<text x="238.4" y="29" transform="rotate(-90 238.4 29)">col7</text>
<text x="260" y="29" transform="rotate(-90 260 29)">col8</text>
<text x="281.6" y="29" transform="rotate(-90 281.6 29)">col9</text>
<text x="303.2" y="29" transform="rotate(-90 303.2 29)">col10</text>
<text x="324.8" y="29" transform="rotate(-90 324.8 29)">col11</text>
<text x="346.4" y="29" transform="rotate(-90 346.4 29)">col12</text>
<text x="10.3" y="35.9">A</text>
<text x="40" y="34">col10</text>
<text x="40" y="31.4">col11</text>
<text x="408.3" y="35.9">A</text>
<text x="41.2" y="39.1">col8</text>
<text x="41.2" y="36.5">col9</text>
<text x="41.2" y="41.6">col7</text>
<text x="39.7" y="46.7">RE_A2</text>
<text x="41.2" y="44.1">col6</text>
<text x="39.5" y="49.2">RE_B2</text>
<text x="39.7" y="51.8">RE_A1</text>
<text x="39.5" y="54.3">RE_B1</text>
<text x="40.9" y="59.4">row3</text>
<text x="40.9" y="56.8">row4</text>
<text x="98" y="59.4">row1</text>
<text x="220.7" y="56.8" transform="rotate(-90 220.7 56.8)">RE_A1</text>
<text x="225.7" y="57" transform="rotate(-90 225.7 57)">RE_B1</text>
<text x="242.3" y="56.8" transform="rotate(-90 242.3 56.8)">RE_A2</text>
<text x="247.3" y="57" transform="rotate(-90 247.3 57)">RE_B2</text>
<text x="40.9" y="61.9">row2</text>
<text x="41.2" y="64.5">col5</text>
<text x="41.2" y="67">col4</text>
<text x="41.2" y="69.5">col3</text>
<text x="40.9" y="77.2">row1</text>
<text x="41.2" y="74.6">col1</text>
<text x="41.2" y="72.1">col2</text>
<text x="98" y="82.2">row2</text>
<text x="10.3" y="85.9">B</text>
<text x="408.2" y="85.9">B</text>
<text x="98" y="105.1">row3</text>
<text x="98" y="129.2">row4</text>
<text x="10.3" y="135.9">C</text>
<text x="408.2" y="135.9">C</text>
<text x="10.3" y="185.9">D</text>
<text x="408.2" y="185.9">D</text>
<text x="10.3" y="235.9">E</text>
<text x="408.3" y="235.9">E</text>
<text x="10.3" y="285.9">F</text>
<text x="35" y="286.9">1</text>
<text x="85" y="286.9">2</text>
<text x="135" y="286.9">3</text>
<text x="185" y="286.9">4</text>
<text x="235" y="286.9">5</text>
<text x="285" y="286.9">6</text>
<text x="335" y="286.9">7</text>
<text x="385" y="286.9">8</text>
<text x="408.3" y="285.9">F</text>
</g>
<g font-size="1.8" fill="#a90000">
<text x="48.2" y="27.7">1</text>
<text x="48.2" y="30.2">2</text>
<text x="48.2" y="32.8">3</text>
<text x="48.2" y="35.3">4</text>
<text x="48.2" y="37.8">5</text>
<text x="48.2" y="40.4">6</text>
<text x="219.5" y="36.9" transform="rotate(-90 219.5 36.9)">S1</text>
<text x="224.5" y="36.9" transform="rotate(-90 224.5 36.9)">S2</text>
<text x="241" y="36.9" transform="rotate(-90 241 36.9)">S1</text>
<text x="246.1" y="36.9" transform="rotate(-90 246.1 36.9)">S2</text>
<text x="48.2" y="42.9">7</text>
<text x="48.2" y="45.5">8</text>
<text x="47.6" y="50.5">10</text>
<text x="47.6" y="53.1">11</text>
<text x="48.2" y="48">9</text>
<text x="219.5" y="48.9" transform="rotate(-90 219.5 48.9)">A</text>
<text x="222" y="49" transform="rotate(-90 222 49)">C</text>
<text x="224.5" y="49" transform="rotate(-90 224.5 49)">B</text>
<text x="241" y="48.9" transform="rotate(-90 241 48.9)">A</text>
<text x="243.6" y="49" transform="rotate(-90 243.6 49)">C</text>
<text x="246.1" y="49" transform="rotate(-90 246.1 49)">B</text>
<text x="47.6" y="55.6">12</text>
<text x="47.6" y="58.2">13</text>
<text x="47.6" y="60.7">14</text>
<text x="47.6" y="63.2">15</text>
<text x="47.6" y="65.8">16</text>
<text x="47.6" y="68.3">17</text>
<text x="47.6" y="70.9">18</text>
<text x="47.6" y="73.4">19</text>
<text x="47.6" y="75.9">20</text>
<text x="47.6" y="78.5">21</text>
<text x="47.6" y="81">22</text>
<text x="47.6" y="83.6">23</text>
<text x="47.6" y="86.1">24</text>
</g>
<g font-size="1.8" fill="#006464">
<text x="214.9" y="31.6">Rotary_Encoder</text>
<text x="220.2" y="33.9">SW6</text>
<text x="236.5" y="31.6">Rotary_Encoder</text>
<text x="241.8" y="33.9">SW7</text>
<text x="108.5" y="38.6">SW_PUSH</text>
<text x="111" y="36.3">SW1</text>
<text x="130.1" y="38.6">SW_PUSH</text>
<text x="132.6" y="36.3">SW2</text>
<text x="151.7" y="38.6">SW_PUSH</text>
<text x="154.2" y="36.3">SW3</text>
<text x="173.3" y="38.6">SW_PUSH</text>
<text x="175.8" y="36.3">SW4</text>
<text x="194.9" y="38.6">SW_PUSH</text>
<text x="197.4" y="36.3">SW5</text>
<text x="259.7" y="38.6">SW_PUSH</text>
<text x="262.1" y="36.3">SW8</text>
<text x="281.3" y="38.6">SW_PUSH</text>
<text x="283.7" y="36.3">SW9</text>
<text x="302.9" y="38.6">SW_PUSH</text>
<text x="304.7" y="36.3">SW10</text>
<text x="324.4" y="38.6">SW_PUSH</text>
<text x="326.3" y="36.3">SW11</text>
<text x="346" y="38.6">SW_PUSH</text>
<text x="347.9" y="36.3">SW12</text>
<text x="54.6" y="56.7">J1</text>
<text x="54.6" y="59.3">Conn_01x24</text>
<text x="120.2" y="54.3">D1</text>
<text x="120.2" y="56.6">1N4148W</text>
<text x="141.7" y="54.3">D2</text>
<text x="141.7" y="56.6">1N4148W</text>
<text x="163.3" y="54.3">D3</text>
<text x="163.3" y="56.6">1N4148W</text>
<text x="184.9" y="54.3">D4</text>
<text x="184.9" y="56.6">1N4148W</text>
<text x="206.5" y="54.3">D5</text>
<text x="206.5" y="56.6">1N4148W</text>
<text x="220.3" y="54.8">GND</text>
<text x="230.6" y="54.3">D6</text>
<text x="230.6" y="56.6">1N4148W</text>
<text x="241.9" y="54.8">GND</text>
<text x="252.2" y="54.3">D7</text>
<text x="252.2" y="56.6">1N4148W</text>
<text x="271.3" y="54.3">D8</text>
<text x="271.3" y="56.6">1N4148W</text>
<text x="292.9" y="54.3">D9</text>
<text x="292.9" y="56.6">1N4148W</text>
<text x="314.5" y="54.3">D10</text>
<text x="314.5" y="56.6">1N4148W</text>
<text x="336.1" y="54.3">D11</text>
<text x="336.1" y="56.6">1N4148W</text>
<text x="357.6" y="54.3">D12</text>
<text x="357.6" y="56.6">1N4148W</text>
<text x="108.5" y="70.4">SW_PUSH</text>
<text x="110.4" y="68">SW13</text>
<text x="130.1" y="70.4">SW_PUSH</text>
<text x="132" y="68">SW14</text>
<text x="151.7" y="70.4">SW_PUSH</text>
<text x="153.6" y="68">SW15</text>
<text x="173.3" y="70.4">SW_PUSH</text>
<text x="175.2" y="68">SW16</text>
<text x="194.9" y="70.4">SW_PUSH</text>
<text x="196.7" y="68">SW17</text>
<text x="259.7" y="70.4">SW_PUSH</text>
<text x="261.5" y="68">SW18</text>
<text x="281.3" y="70.4">SW_PUSH</text>
<text x="283.1" y="68">SW19</text>
<text x="302.9" y="70.4">SW_PUSH</text>
<text x="304.7" y="68">SW20</text>
<text x="324.4" y="70.4">SW_PUSH</text>
<text x="326.3" y="68">SW21</text>
<text x="346" y="70.4">SW_PUSH</text>
<text x="347.9" y="68">SW22</text>
<text x="120.2" y="77.2">D13</text>
<text x="141.7" y="77.2">D14</text>
<text x="163.3" y="77.2">D15</text>
<text x="184.9" y="77.2">D16</text>
<text x="206.5" y="77.2">D17</text>
<text x="271.3" y="77.2">D18</text>
<text x="292.9" y="77.2">D19</text>
<text x="314.5" y="77.2">D20</text>
<text x="336.1" y="77.2">D21</text>
<text x="357.6" y="77.2">D22</text>
<text x="31" y="78.3">+5V+3V3</text>
<text x="120.2" y="79.5">1N4148W</text>
<text x="141.7" y="79.5">1N4148W</text>
<text x="163.3" y="79.5">1N4148W</text>
<text x="184.9" y="79.5">1N4148W</text>
<text x="206.5" y="79.5">1N4148W</text>
<text x="271.3" y="79.5">1N4148W</text>
<text x="292.9" y="79.5">1N4148W</text>
<text x="314.5" y="79.5">1N4148W</text>
<text x="336.1" y="79.5">1N4148W</text>
<text x="357.6" y="79.5">1N4148W</text>
<text x="45.1" y="91.6">GND</text>
<text x="108.5" y="93.2">SW_PUSH</text>
<text x="110.4" y="90.9">SW23</text>
<text x="130.1" y="93.2">SW_PUSH</text>
<text x="132" y="90.9">SW24</text>
<text x="151.7" y="93.2">SW_PUSH</text>
<text x="153.6" y="90.9">SW25</text>
<text x="173.3" y="93.2">SW_PUSH</text>
<text x="175.2" y="90.9">SW26</text>
<text x="194.9" y="93.2">SW_PUSH</text>
<text x="196.7" y="90.9">SW27</text>
<text x="259.7" y="93.2">SW_PUSH</text>
<text x="261.5" y="90.9">SW28</text>
<text x="281.3" y="93.2">SW_PUSH</text>
<text x="283.1" y="90.9">SW29</text>
<text x="302.9" y="93.2">SW_PUSH</text>
<text x="304.7" y="90.9">SW30</text>
<text x="324.4" y="93.2">SW_PUSH</text>
<text x="326.3" y="90.9">SW31</text>
<text x="346" y="93.2">SW_PUSH</text>
<text x="347.9" y="90.9">SW32</text>
<text x="120.2" y="100">D23</text>
<text x="141.7" y="100">D24</text>
<text x="163.3" y="100">D25</text>
<text x="184.9" y="100">D26</text>
<text x="206.5" y="100">D27</text>
<text x="271.3" y="100">D28</text>
<text x="292.9" y="100">D29</text>
<text x="314.5" y="100">D30</text>
<text x="336.1" y="100">D31</text>
<text x="357.6" y="100">D32</text>
<text x="120.2" y="102.3">1N4148W</text>
<text x="141.7" y="102.3">1N4148W</text>
<text x="163.3" y="102.3">1N4148W</text>
<text x="173.8" y="107.4">SW36-1</text>
<text x="184.9" y="102.3">1N4148W</text>
<text x="195.4" y="107.4">SW37-1</text>
<text x="206.5" y="102.3">1N4148W</text>
<text x="216.9" y="107.4">SW38-1</text>
<text x="238.5" y="107.4">SW39-1</text>
<text x="260.1" y="107.4">SW40-1</text>
<text x="271.3" y="102.3">1N4148W</text>
<text x="292.9" y="102.3">1N4148W</text>
<text x="314.5" y="102.3">1N4148W</text>
<text x="336.1" y="102.3">1N4148W</text>
<text x="357.6" y="102.3">1N4148W</text>
<text x="173.3" y="110.1">SW_PUSH</text>
<text x="194.9" y="109.7">SW_PUSH</text>
<text x="216.5" y="109.7">SW_PUSH</text>
<text x="238.1" y="109.7">SW_PUSH</text>
<text x="259.7" y="109.7">SW_PUSH</text>
<text x="108.5" y="117.3">SW_PUSH</text>
<text x="110.4" y="115">SW33</text>
<text x="130.1" y="117.3">SW_PUSH</text>
<text x="132" y="115">SW34</text>
<text x="151.7" y="117.3">SW_PUSH</text>
<text x="153.6" y="115">SW35</text>
<text x="173.3" y="117.3">SW_PUSH</text>
<text x="175.2" y="115">SW36</text>
<text x="194.9" y="117.7">SW_PUSH</text>
<text x="196.7" y="115">SW37</text>
<text x="216.5" y="117.3">SW_PUSH</text>
<text x="218.3" y="115">SW38</text>
<text x="238.1" y="117.3">SW_PUSH</text>
<text x="239.9" y="115">SW39</text>
<text x="259.7" y="117.3">SW_PUSH</text>
<text x="261.5" y="115">SW40</text>
<text x="281.3" y="117.7">SW_PUSH</text>
<text x="283.1" y="115">SW41</text>
<text x="302.9" y="117.7">SW_PUSH</text>
<text x="304.7" y="115">SW42</text>
<text x="324.4" y="117.7">SW_PUSH</text>
<text x="326.3" y="115">SW43</text>
<text x="346" y="117.3">SW_PUSH</text>
<text x="347.9" y="115">SW44</text>
<text x="120.2" y="124.2">D33</text>
<text x="141.7" y="124.2">D34</text>
<text x="163.3" y="124.2">D35</text>
<text x="184.9" y="124.2">D36</text>
<text x="206.5" y="124.2">D37</text>
<text x="228.1" y="124.2">D38</text>
<text x="249.7" y="124.2">D39</text>
<text x="271.3" y="124.2">D40</text>
<text x="292.9" y="124.2">D41</text>
<text x="314.5" y="124.2">D42</text>
<text x="336.1" y="124.2">D43</text>
<text x="357.6" y="124.2">D44</text>
<text x="120.2" y="126.5">1N4148W</text>
<text x="141.7" y="126.5">1N4148W</text>
<text x="163.3" y="126.5">1N4148W</text>
<text x="184.9" y="126.5">1N4148W</text>
<text x="206.5" y="126.5">1N4148W</text>
<text x="228.1" y="126.5">1N4148W</text>
<text x="249.7" y="126.5">1N4148W</text>
<text x="271.3" y="126.5">1N4148W</text>
<text x="292.9" y="126.5">1N4148W</text>
<text x="314.5" y="126.5">1N4148W</text>
<text x="336.1" y="126.5">1N4148W</text>
<text x="357.6" y="126.5">1N4148W</text>
</g>
</svg>
